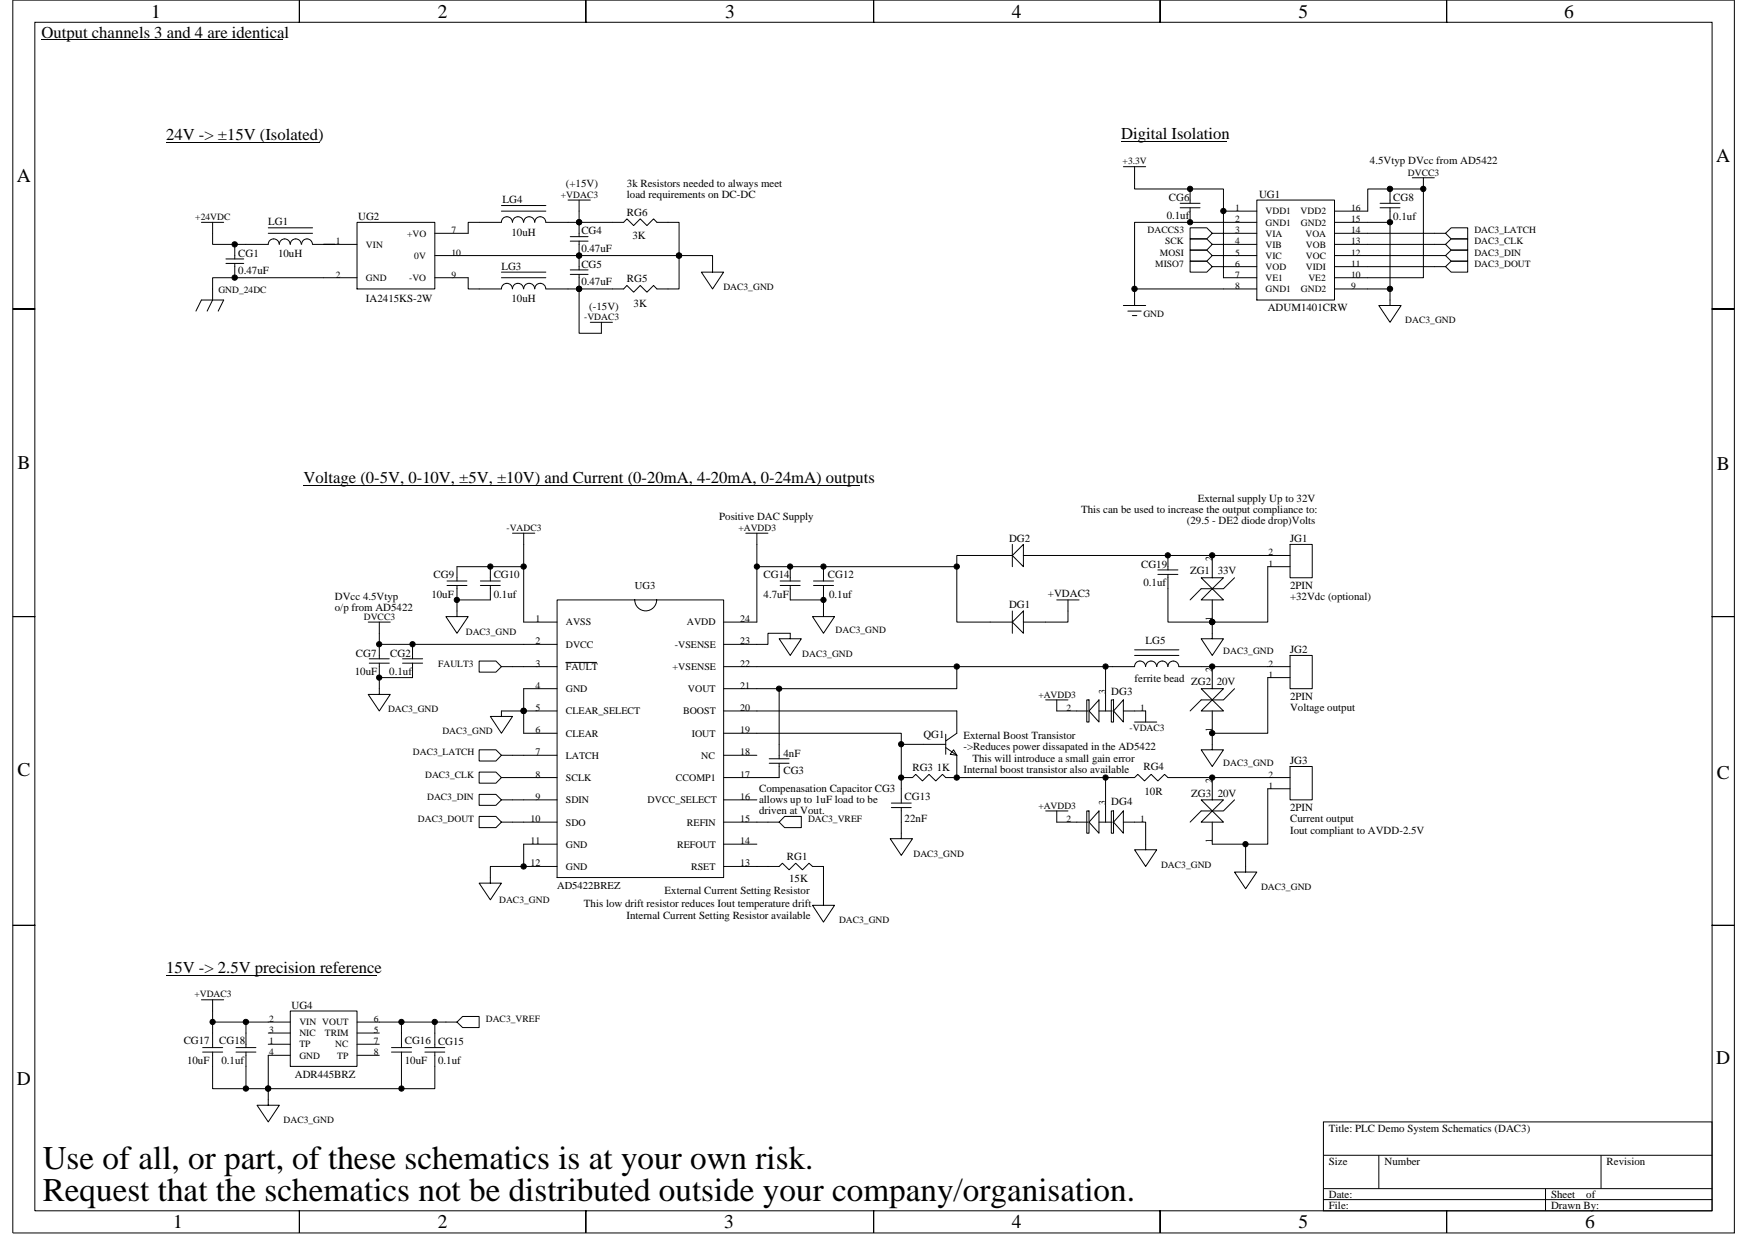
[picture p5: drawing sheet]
<svg xmlns="http://www.w3.org/2000/svg" width="297mm" height="210mm" viewBox="0 0 297 210" stroke-linecap="round" stroke-linejoin="round" font-family="sans-serif">
<g fill="none" stroke="#000" stroke-width=".17">
<path d="M2.2 0h292.7v209.6h-292.7zM5.9 3.8h45v-3.8v3.8h48.7v-3.8v3.8h48.9v-3.8v3.8h48.7v-3.8v3.8h48.8v-3.8v3.8h45.1v48.7h3.8h-3.8v52.3h3.8h-3.8v52.5h3.8h-3.8v48.6h-45.1v3.7v-3.7h-48.8v3.7v-3.7h-48.7v3.7v-3.7h-48.9v3.7v-3.7h-48.7v3.7v-3.7h-45v-48.6h-3.7h3.7v-52.5h-3.7h3.7v-52.3h-3.7h3.7zM7.1 6.8h41M28.2 24.2h26.1M34.2 37.8h3.8M36.1 37.8v3.8h3.8M45.6 39.7h7.5M45.6 38.7h7.5M60.7 37.8h13.2v11.3h-13.2zM85.3 34.9h7.5M85.3 35.9h7.5M89 37.8a.94 .94 0 0 0-.9-.9 .94 .94 0 0 0-1 .9 .93 .93 0 0 0-.9-.9 .93 .93 0 0 0-.9 .9h-5.7v1.9h-5.7"/>
<path d="M89 37.8a.93 .93 0 0 1 1-.9 .93 .93 0 0 1 .9 .9 .94 .94 0 0 1 .9-.9 .94 .94 0 0 1 1 .9h13.2l.6-.6 1.1 1.2 1.2-1.2 1.1 1.2 1.1-1.2 .6 .6h3.8v5.7M96.6 34h3.8M98.5 34v3.8M98.5 37.8v2.4M98.5 37.8h.1M190.6 24h18M191 28.3h3.8M192.9 28.3v3.8h9.5M200.7 35.3h3.3M200.7 34.6h3.3M202.4 32.1h.1M202.4 32.1h5.6v3.8"/>
<path d="M202.4 32.1v2.5M202.4 35.3v2.5M206.1 39.7l-.9-1h-2.9v1.9h2.9l.9-.9h1.9M208 35.9h5.7M208 39.7h5.7M208 39.7h.1M208 35.9v11.3h5.7M213.7 37.8h-20.8v11.3M213.7 34h13.2v17h-13.2zM226.9 39.7h18.9l.9 .9h2.9v-1.9h-2.9l-.9 1M234.7 35.3h3.3M234.7 34.6h3.3"/>
<path d="M236.3 37.8v11.3M236.3 32.1v2.5M236.3 35.3v2.5M236.3 32.1h-3.7v3.8h-5.7M236.3 32.1h.1M236.3 37.8h-9.4M236.3 32.1h5.7M240.1 30.2h3.8M242 30.2v1.9M242 32.1v15.1h-15.1M242 32.1h.1M33.3 52.9l.9-1.9h3.8l-.9 1.9"/>
<path d="M38.4 44h3M38.4 44.8h3M39.9 41.6v2.4M39.9 44.8v2.4M39.9 47.2h.1M51.2 41.5a.94 .94 0 0 0-.9-.9 .94 .94 0 0 0-1 .9 .93 .93 0 0 0-.9-.9 .93 .93 0 0 0-.9 .9 .93 .93 0 0 0-1-.9 .93 .93 0 0 0-.9 .9l-5.7 .1M51.3 41.5a.92 .92 0 0 1 .9-.9 .92 .92 0 0 1 .9 .9l7.6 .1M60.7 47.2h-24.6v3.8l-.9 1.9M73.9 47.2h5.7v1.9h5.7M73.9 43.5h24.6M85.3 46.3h7.5M85.3 47.2h7.5"/>
<path d="M89 49.1a.94 .94 0 0 0-.9-.9 .94 .94 0 0 0-1 .9 .93 .93 0 0 0-.9-.9 .93 .93 0 0 0-.9 .9M92.8 49.1a.94 .94 0 0 0-1-.9 .94 .94 0 0 0-.9 .9 .93 .93 0 0 0-.9-.9 .93 .93 0 0 0-1 .9M97 41h3M97 46.7h3M97 40.2h3M97 45.9h3M98.5 43.5h.1M98.5 49.1v7.6h3.8v-1.9M98.5 43.5h17M98.5 41v4.9M98.5 46.7v2.4M98.5 49.1h.1"/>
<path d="M100.4 54.8h3.7M115.5 43.5h5.7v2.8h-2l2 2.8 1.8-2.8h-1.8M115.5 43.5h.1M115.5 43.5v5.6h-3.8l-.6-.6-1.1 1.2-1.1-1.2-1.2 1.2-1.1-1.2-.6 .6h-13.2M191 51.9h3.8M191.8 52.9h2.2M192.5 53.7h.8M192.9 49.1h20.8M192.9 49.1v2.8M206.1 41.6l-.9-1h-2.9v1.9h2.9l.9-.9h1.9M206.1 43.5l-.9-1h-2.9v1.9h2.9l.9-.9h1.9M206.1 45.3l-.9-.9h-2.9v1.9h2.9l.9-1h1.9"/>
<path d="M208 41.6h5.7M208 43.5h5.7M208 45.3h5.7M208 41.6h.1M208 43.5h.1M208 45.3h.1M226.9 49.1h9.4v2.8h-1.9l1.9 2.9 1.9-2.9h-1.9M226.9 41.6h18.9l.9 .9h2.9v-1.9h-2.9l-.9 1M226.9 43.5h18.9l.9 .9h2.9v-1.9h-2.9l-.9 1M226.9 45.3h18.9l.9 1h2.9v-1.9h-2.9l-.9 .9M51.6 82.5h94.6M76 99.5h3.4"/>
<path d="M76 98.8h3.4M77.7 98.8v-2.4h11.3v9.4h5.7M77.7 99.5v2.5M81.7 99.5h3.4M81.7 98.8h3.4M83.4 99.5v2.5h-5.7v2.8h-1.9l1.9 2.9 1.9-2.9h-1.9M83.4 96.4v2.4M87.1 90.7h3.8M89 90.7v5.7M126.8 90.7h3.8M128.7 90.7v1.9M128.7 96.4h5.7"/>
<path d="M128.7 92.6v13.2h-5.7M132.6 99.5h3.5M132.6 98.8h3.5M134.4 96.4h5.6M134.4 99.5v2.5h5.6v2.8h-1.8l1.8 2.9 1.9-2.9h-1.9M134.4 96.4v2.4M138.3 99.5h3.4M138.3 98.8h3.4M140 96.4v2.4M140 99.5v2.5M140 96.4h22.7M162.7 96.4v9.4h9.4"/>
<path d="M172.1 94.4l1.9-1.8v3.8zM172.1 94.4h-9.4v2M172.1 92.6v3.8M196.9 97.7h3.4M196.9 96.9h3.4M198.6 94.4h20.7M198.6 94.4h.1M198.6 94.4h-24.6M198.6 94.4v2.5M204.2 98.2h3.8l-1.9 1.9zM206.1 94.4h.1M206.1 94.4v3.8"/>
<path d="M209.9 98.2l-1.9 1.9h-3.8l-1.8 1.9M219.3 92.6h3.8v5.6h-3.8zM219.3 96.4h-3.7v9.4h-17v-8.1M62.6 105.8h3.8M62.8 112.8h3.4M62.8 112h3.4M64.5 105.8v3.8h5.6M64.5 109.6v2.4M64.5 112.8v2.4M68.4 112.8h3.5M68.4 112h3.5M70.1 112.8v2.4h-5.6v2.9h-1.9l1.9 2.8 1.9-2.8h-1.9"/>
<path d="M70.1 109.6v2.4M70.1 109.6h24.6M85.3 113.3l-1-.9h-2.8v1.9h2.8l1-1h9.4M94.7 117.1h-5.7v7.6h5.7M94.7 102h28.3v47.2h-28.3zM96.2 112.6h5.2M107.9 102a1.86 1.86 0 0 0 1.9 1.9 1.86 1.86 0 0 0 1.9-1.9M123 113.3h39.7M123 117.1h9.5M132.5 117.1v11.9M134.4 108.6h1.8l-1.8 2.8-1.9-2.8h1.9v-.9h-3.8v1.9h-7.6M162.7 113.3v3.8h-30.2"/>
<path d="M162.7 113.3h25.3v7.6M172.1 105.8l1.9-1.9v3.8zM172.1 103.9v3.8M177.8 119h3.8M179.7 119v1.9h5.3M179.7 102h3.8M181.6 102v3.8h-7.6M184.8 119h.4v3.8h-.4zM186.9 119v3.8l-1.7-1.9zM189 119h.3v3.8h-.3zM191 119v3.8l-1.7-1.9zM192.9 113.3a.93 .93 0 0 1 .9-.9 .93 .93 0 0 1 1 .9"/>
<path d="M192.9 110.5h7.5M192.9 111.4h7.5M192.9 113.3h-4.9M194.8 113.3a.93 .93 0 0 1 .9-.9 .93 .93 0 0 1 1 .9M196.7 113.3a.93 .93 0 0 1 .9-.9 .93 .93 0 0 1 1 .9M198.6 113.3a.92 .92 0 0 1 .9-.9 .92 .92 0 0 1 .9 .9M200.4 113.3h18.9M204.2 117.1h3.8l-1.9 1.9zM206.1 100.1l1.9 1.9h-3.8zM206.1 105.8v2.8h-1.9l1.9 2.8 1.9-2.8h-1.9M206.1 113.3h.1M206.1 105.8h.1"/>
<path d="M206.1 102v3.8M206.1 113.3v3.8M209.9 117.1l-1.9 1.9h-3.8l-1.8 1.9M219.3 111.4h3.8v5.7h-3.8zM219.3 115.2h-3.7v9.5h-9.5M89 120.9h5.7M89 120.9h-3.7v.9h-1.9l1.9 2.9 1.8-2.9h-1.8M89 120.9h.1M94.7 128.4h-9.4l-1 1h-2.8v-1.9h2.8l1 .9M94.7 132.2h-9.4l-1 1h-2.8v-1.9h2.8l1 .9M94.7 136h-9.4l-1 .9h-2.8v-1.8h2.8l1 .9M94.7 139.8h-9.4l-1 .9h-2.8v-1.9h2.8l1 1"/>
<path d="M123 139.8h9.5l.9 .9h2.8v-1.9h-2.8l-.9 1M123 124.7h30.2v1.9h7.6M123 120.9h39.7v3.8l-1.9 1.3M123 128.4h5.7M123 136h5.7M130.8 129.8h3.4M130.8 129h3.4M132.5 129.8v2.4h-9.5M151.6 137.3h3.3M151.6 136.5h3.3M153.2 132.2h1.9l.6-.5 1.1 1.1 1.2-1.1 1.1 1.1 1.1-1.1 .6 .5h1.9M153.2 137.3v5.3h-1.8l1.8 2.8 1.9-2.8h-1.9"/>
<path d="M153.2 126.6v9.9M153.2 132.2h.1M160.8 127.1l1.9 1.3M160.8 124.8v3.4M162.1 127.5l.6 .9-1.1-.2zM162.7 128.4v3.8M162.7 132.2h25.3M177.8 137.9h3.8M179.7 137.9v1.9h5.3M184.8 137.9h.4v3.8h-.4zM186.9 137.9v3.8l-1.7-1.9zM186.9 120.9h2.2"/>
<path d="M186.9 139.8h2.2M189 137.9h.3v3.8h-.3zM191 137.9v3.8l-1.7-1.9zM191 139.8h3.8v4.7h-1.9l1.9 2.8 1.9-2.8h-1.9M191 120.9h3.8v1.9M192.9 122.8h3.8M204.2 136h3.8l-1.9 1.9zM204.2 120.9l1.9-1.9 1.9 1.9zM206.1 137.9l1.9 1.9h-3.8zM206.1 124.7v2.8h-1.9l1.9 2.8 1.9-2.8h-1.9M206.1 132.2h.1M206.1 139.8v3.7h5.7"/>
<path d="M206.1 120.9v3.8M206.1 132.2v3.8M209.9 136l-1.9 1.9h-3.8l-1.8 1.9M219.3 130.3h3.8v5.7h-3.8zM219.3 132.2h-20.7l-.6-.5-1.1 1.1-1.2-1.1-1.1 1.1-1.1-1.1-.6 .5h-4.9v7.6M219.3 134.1h-3.7v9.4h-3.8M89 147.3h5.7M89 147.3h-5.6v2.9h-1.9l1.9 2.8 1.9-2.8h-1.9M94.7 143.5h-5.7v3.8M123 147.3h9.5l.5-.5 1.2 1.1 1.1-1.1 1.1 1.1 1.2-1.1 .6 .5h1.8v6.6h-1.8l1.8 2.9 1.9-2.9h-1.9M123 143.5h5.7M211.8 143.5v4.8h-1.9l1.9 2.8 1.9-2.8h-1.9"/>
<path d="M28.2 165.8h35.8M34.2 170h3.8M34.5 178.9h3.4M34.5 178.1h3.4M36.1 173.8h13.3M36.1 178.9v6.2h5.7M36.1 170v8.1M40.1 178.9h3.4M40.1 178.1h3.4M41.8 173.8v4.3M41.8 178.9v6.2M45.6 175.6h3.8"/>
<path d="M45.6 177.5h3.8M49.4 171.9h11.3v9.4h-11.3zM49.4 179.4h-3.8v5.7h22.7M60.7 175.6h3.8M60.7 179.4h3.8M60.7 177.5h3.8M66.6 178.9h3.4M66.6 178.1h3.4M68.3 173.8v4.3M68.3 178.9v6.2M72.2 178.9h3.4M72.2 178.1h3.4"/>
<path d="M73.9 173.8h3.8l1 .9h2.8v-1.9h-2.8l-1 1M73.9 178.9v6.2h-5.6M73.9 173.8v4.3M73.9 173.8h-13.2M41.8 185.1h3.8M45.6 185.1v2.8h-1.9l1.9 2.9 1.9-2.9h-1.9M45.6 185.1h.1M225 190.8h66.1v15.1h-66.1zM225 196.4h66.1M234.4 196.4v5.7M272.2 196.4v5.7M225 204h66.1"/>
<path d="M225 202.1h66.1M262.8 202.1v3.8"/>
</g>
<g fill="#000" stroke="#000" stroke-width=".17">
<circle cx="98.5" cy="37.8" r=".45"/>
<circle cx="202.3" cy="32.1" r=".45"/>
<circle cx="202.3" cy="37.8" r=".45"/>
<circle cx="208" cy="35.9" r=".45"/>
<circle cx="236.3" cy="32.1" r=".46"/>
<circle cx="236.3" cy="37.8" r=".45"/>
<circle cx="242" cy="32.1" r=".45"/>
<circle cx="39.9" cy="47.2" r=".45"/>
<circle cx="39.9" cy="41.5" r=".45"/>
<circle cx="98.5" cy="49.1" r=".45"/>
<circle cx="98.5" cy="43.5" r=".45"/>
<circle cx="115.5" cy="43.5" r=".45"/>
<circle cx="192.9" cy="49.1" r=".46"/>
<circle cx="236.3" cy="49.1" r=".46"/>
<circle cx="83.4" cy="96.3" r=".45"/>
<circle cx="89" cy="96.3" r=".45"/>
<circle cx="128.7" cy="96.3" r=".45"/>
<circle cx="134.3" cy="96.3" r=".45"/>
<circle cx="140" cy="96.3" r=".45"/>
<circle cx="162.7" cy="96.3" r=".45"/>
<circle cx="198.6" cy="94.4" r=".45"/>
<circle cx="206.1" cy="94.4" r=".45"/>
<circle cx="64.5" cy="115.2" r=".45"/>
<circle cx="64.5" cy="109.5" r=".45"/>
<circle cx="70.1" cy="109.5" r=".45"/>
<circle cx="77.7" cy="102" r=".45"/>
<circle cx="132.5" cy="117.1" r=".45"/>
<circle cx="140" cy="102" r=".45"/>
<circle cx="162.7" cy="113.3" r=".45"/>
<circle cx="188" cy="113.3" r=".45"/>
<circle cx="206.1" cy="105.8" r=".46"/>
<circle cx="206.1" cy="113.3" r=".45"/>
<circle cx="89" cy="120.9" r=".46"/>
<circle cx="153.2" cy="132.2" r=".45"/>
<circle cx="153.2" cy="126.5" r=".45"/>
<circle cx="162.7" cy="132.2" r=".45"/>
<circle cx="188" cy="132.2" r=".45"/>
<circle cx="206.1" cy="132.2" r=".45"/>
<circle cx="206.1" cy="124.6" r=".45"/>
<circle cx="89" cy="147.3" r=".45"/>
<circle cx="211.8" cy="143.5" r=".45"/>
<circle cx="36.1" cy="173.8" r=".45"/>
<circle cx="41.8" cy="173.8" r=".45"/>
<circle cx="68.3" cy="173.8" r=".45"/>
<circle cx="73.9" cy="173.8" r=".45"/>
<circle cx="41.8" cy="185.1" r=".45"/>
<circle cx="45.6" cy="185.1" r=".45"/>
<circle cx="68.3" cy="185.1" r=".45"/>
</g>
<g font-size="5.6">
<text x="7.3" y="198.7">Use of all, or part, of these schematics is at your own risk.</text>
<text x="7.3" y="204.2">Request that the schematics not be distributed outside your company/organisation.</text>
</g>
<g font-size="3.3">
<text x="25.7" y="3">1</text>
<text x="74.4" y="3">2</text>
<text x="123.3" y="3">3</text>
<text x="172.1" y="3">4</text>
<text x="220.8" y="3">5</text>
<text x="265.9" y="3">6</text>
<text x="291.8" y="27.6">A</text>
<text x="2.9" y="31">A</text>
<text x="3" y="79.7">B</text>
<text x="291.9" y="79.9">B</text>
<text x="3" y="132">C</text>
<text x="291.9" y="132.4">C</text>
<text x="2.9" y="184.5">D</text>
<text x="291.8" y="180.9">D</text>
<text x="29.5" y="208.9">1</text>
<text x="74.4" y="208.9">2</text>
<text x="123.1" y="208.9">3</text>
<text x="172.1" y="208.9">4</text>
<text x="220.8" y="208.9">5</text>
<text x="269.5" y="208.9">6</text>
</g>
<g font-size="2.8">
<text x="7.1" y="6.4">Output channels 3 and 4 are identical</text>
<text x="28.2" y="23.8">24V -&gt; ±15V (Isolated)</text>
<text x="190.6" y="23.6">Digital Isolation</text>
<text x="51.6" y="82.2">Voltage (0-5V, 0-10V, ±5V, ±10V) and Current (0-20mA, 4-20mA, 0-24mA) outputs</text>
<text x="28.2" y="165.5">15V -&gt; 2.5V precision reference</text>
</g>
<g font-size="1.9">
<text x="232.9" y="28">4.5Vtyp DVcc from AD5422</text>
<text x="85.4" y="34.6">LG4</text>
<text x="96.2" y="31.7">(+15V)</text>
<text x="106.6" y="31.8">3k Resistors needed to always meet</text>
<text x="106.6" y="33.7">load requirements on DC-DC</text>
<text x="198.8" y="34.2">CG6</text>
<text x="214.1" y="33.6">UG1</text>
<text x="236.9" y="34.2">CG8</text>
<text x="45.6" y="38.2">LG1</text>
<text x="60.9" y="37.4">UG2</text>
<text x="87" y="40">10uH</text>
<text x="98.8" y="39.9">CG4</text>
<text x="106.6" y="36.7">RG6</text>
<text x="107.5" y="40.6">3K</text>
<text x="198.4" y="37.2">0.1uf</text>
<text x="236.9" y="37.4">0.1uf</text>
<text x="40.5" y="43.6">CG1</text>
<text x="40.5" y="46.7">0.47uF</text>
<text x="47.3" y="43.6">10uH</text>
<text x="85.3" y="45.9">LG3</text>
<text x="98.8" y="42.9">0.47uF</text>
<text x="98.8" y="45.6">CG5</text>
<text x="106.6" y="48">RG5</text>
<text x="62.2" y="51.4">IA2415KS-2W</text>
<text x="87" y="51.4">10uH</text>
<text x="98.8" y="48.5">0.47uF</text>
<text x="100.2" y="52.7">(-15V)</text>
<text x="107.7" y="52.2">3K</text>
<text x="215.6" y="52.9">ADUM1401CRW</text>
<text x="122.3" y="88.4">Positive DAC Supply</text>
<text x="183.8" y="87.3">This can be used to increase the output compliance to:</text>
<text x="201.8" y="89.2">(29.5 - DE2 diode drop)Volts</text>
<text x="203.7" y="85.4">External supply Up to 32V</text>
<text x="171.6" y="92.2">DG2</text>
<text x="219.3" y="92.2">JG1</text>
<text x="73.3" y="101.6">10uF</text>
<text x="73.7" y="98.2">CG9</text>
<text x="83.9" y="98.2">CG10</text>
<text x="83.9" y="101.6">0.1uf</text>
<text x="129.8" y="98.2">CG14</text>
<text x="129.8" y="101.6">4.7uF</text>
<text x="140.8" y="98.2">CG12</text>
<text x="141" y="101.6">0.1uf</text>
<text x="178.2" y="101.5">+VDAC3</text>
<text x="194" y="96.5">CG19</text>
<text x="194.4" y="99.7">0.1uf</text>
<text x="202.3" y="97.7">ZG1</text>
<text x="207" y="97.7">33V</text>
<text x="219.3" y="100.1">2PIN</text>
<text x="56.9" y="102">DVcc 4.5Vtyp</text>
<text x="56.9" y="103.9">o/p from AD5422</text>
<text x="171.6" y="103.3">DG1</text>
<text x="219.3" y="102">+32Vdc (optional)</text>
<text x="60.5" y="111.6">CG7</text>
<text x="66.4" y="111.6">CG2</text>
<text x="194.8" y="109.6">LG5</text>
<text x="219.3" y="111.1">JG2</text>
<text x="60.3" y="114.8">10uF</text>
<text x="66.2" y="114.8">0.1uf</text>
<text x="189" y="118.2">DG3</text>
<text x="192.9" y="116">ferrite bead</text>
<text x="202.5" y="116.5">ZG2 20V</text>
<text x="219.3" y="119">2PIN</text>
<text x="157" y="125.4">QG1</text>
<text x="163.8" y="125.6">External Boost Transistor</text>
<text x="219.3" y="120.9">Voltage output</text>
<text x="133.2" y="131.7">CG3</text>
<text x="133.2" y="128.6">4nF</text>
<text x="155.1" y="131.1">RG3 1K</text>
<text x="163.8" y="127.5">-&gt;Reduces power dissapated in the AD5422</text>
<text x="163.8" y="131.4">Internal boost transistor also available</text>
<text x="165.3" y="129.6">This will introduce a small gain error</text>
<text x="194.4" y="130.9">RG4</text>
<text x="219.3" y="129.9">JG3</text>
<text x="129.1" y="134.7">Compenasation Capacitor CG3</text>
<text x="129.1" y="136.5">allows up to 1uF load to be</text>
<text x="153.8" y="136">CG13</text>
<text x="189" y="136.9">DG4</text>
<text x="194.6" y="135.2">10R</text>
<text x="202.5" y="135.4">ZG3 20V</text>
<text x="219.3" y="137.9">2PIN</text>
<text x="129.1" y="138.5">driven at Vout.</text>
<text x="153.8" y="139.8">22nF</text>
<text x="219.3" y="141.8">Iout compliant to AVDD-2.5V</text>
<text x="219.3" y="139.8">Current output</text>
<text x="133.8" y="146.2">RG1</text>
<text x="134.2" y="150">15K</text>
<text x="99.3" y="154.1">This low drift resistor reduces Iout temperature drift</text>
<text x="113" y="152.1">External Current Setting Resistor</text>
<text x="106.5" y="156.2">Internal Current Setting Resistor available</text>
<text x="49.6" y="171.5">UG4</text>
<text x="31.2" y="177.5">CG17</text>
<text x="37.3" y="177.5">CG18</text>
<text x="68.8" y="177.5">CG16 CG15</text>
<text x="31.8" y="180.9">10uF</text>
<text x="37.7" y="180.9">0.1uf</text>
<text x="50.1" y="183.2">ADR445BRZ</text>
<text x="68.8" y="180.9">10uF</text>
<text x="74.5" y="180.9">0.1uf</text>
<text x="226" y="192.4">Title: PLC Demo System Schematics (DAC3)</text>
<text x="226" y="203.7">Date:</text>
<text x="226" y="198.1">Size</text>
<text x="235.4" y="198.1">Number</text>
<text x="263.7" y="203.7">Sheet</text>
<text x="269.7" y="203.7">of</text>
<text x="273.2" y="198.1">Revision</text>
<text x="226" y="205.6">File:</text>
<text x="263.7" y="205.6">Drawn By:</text>
</g>
<g font-size="1.8">
<text x="107.9" y="100.1">UG3</text>
<text x="94.7" y="151.1">AD5422BREZ</text>
</g>
<g font-size="1.7">
<text x="91" y="105.8">1</text>
<text x="96.2" y="106.3">AVSS</text>
<text x="116.8" y="106.3">AVDD</text>
<text x="125.9" y="105.8">24</text>
<text x="91" y="109.6">2</text>
<text x="91" y="113.3">3</text>
<text x="96.2" y="110.1">DVCC</text>
<text x="96.2" y="113.9">FAULT</text>
<text x="114.4" y="113.9">+VSENSE</text>
<text x="114.7" y="110.1">-VSENSE</text>
<text x="125.9" y="113.3">22</text>
<text x="125.9" y="109.6">23</text>
<text x="91" y="117.1">4</text>
<text x="96.2" y="117.7">GND</text>
<text x="117" y="117.7">VOUT</text>
<text x="125.9" y="117.1">21</text>
<text x="91" y="120.9">5</text>
<text x="91" y="124.7">6</text>
<text x="96.2" y="121.5">CLEAR_SELECT</text>
<text x="96.2" y="125.2">CLEAR</text>
<text x="116.1" y="121.5">BOOST</text>
<text x="117.6" y="125.2">IOUT</text>
<text x="125.9" y="124.7">19</text>
<text x="125.9" y="120.9">20</text>
<text x="91" y="128.4">7</text>
<text x="96.2" y="129">LATCH</text>
<text x="119.2" y="129">NC</text>
<text x="125.9" y="128.4">18</text>
<text x="91" y="132.2">8</text>
<text x="91" y="136">9</text>
<text x="96.2" y="132.8">SCLK</text>
<text x="96.2" y="136.6">SDIN</text>
<text x="110.1" y="136.6">DVCC_SELECT</text>
<text x="114.9" y="132.8">CCOMP1</text>
<text x="125.9" y="136">16</text>
<text x="125.9" y="132.2">17</text>
<text x="90.2" y="139.8">10</text>
<text x="90.2" y="143.5">11</text>
<text x="96.2" y="140.4">SDO</text>
<text x="116.8" y="140.4">REFIN</text>
<text x="125.9" y="143.5">14</text>
<text x="125.9" y="139.8">15</text>
<text x="90.2" y="147.3">12</text>
<text x="96.2" y="144.1">GND</text>
<text x="96.2" y="147.9">GND</text>
<text x="115.1" y="144.1">REFOUT</text>
<text x="117.5" y="147.9">RSET</text>
<text x="125.9" y="147.3">13</text>
</g>
<g font-size="1.6">
<text x="190.9" y="28">+3.3V</text>
<text x="239.4" y="29.8">DVCC3</text>
<text x="95.4" y="33.6">+VDAC3</text>
<text x="210" y="35.9">1</text>
<text x="229.7" y="35.9">16</text>
<text x="33.2" y="37.4">+24VDC</text>
<text x="57.1" y="41.6">1</text>
<text x="69.2" y="40.2">+VO</text>
<text x="76.7" y="39.7">7</text>
<text x="195.1" y="39.7">DACCS3</text>
<text x="198.1" y="41.5">SCK</text>
<text x="210" y="37.8">2</text>
<text x="210" y="39.7">3</text>
<text x="210" y="41.5">4</text>
<text x="215.2" y="36.4">VDD1</text>
<text x="215.2" y="38.4">GND1</text>
<text x="215.2" y="40.2">VIA</text>
<text x="221.1" y="36.4">VDD2</text>
<text x="221.2" y="38.4">GND2</text>
<text x="222" y="40.2">VOA</text>
<text x="229.7" y="41.5">13</text>
<text x="229.7" y="39.7">14</text>
<text x="229.7" y="37.8">15</text>
<text x="250.7" y="39.7">DAC3_LATCH</text>
<text x="250.7" y="41.5">DAC3_CLK</text>
<text x="57.1" y="47.2">2</text>
<text x="62.2" y="42.1">VIN</text>
<text x="62.2" y="47.8">GND</text>
<text x="69.6" y="47.8">-VO</text>
<text x="70.4" y="44">0V</text>
<text x="76.7" y="43.5">10</text>
<text x="76.7" y="47.2">9</text>
<text x="196.4" y="45.3">MISO7</text>
<text x="197.2" y="43.5">MOSI</text>
<text x="210" y="43.5">5</text>
<text x="210" y="45.3">6</text>
<text x="210" y="47.2">7</text>
<text x="215.2" y="42.1">VIB</text>
<text x="215.2" y="44">VIC</text>
<text x="215.2" y="45.9">VOD</text>
<text x="215.2" y="47.8">VE1</text>
<text x="222" y="45.9">VIDI</text>
<text x="222" y="44">VOC</text>
<text x="222" y="42.1">VOB</text>
<text x="222.5" y="47.8">VE2</text>
<text x="229.7" y="47.2">10</text>
<text x="229.7" y="45.3">11</text>
<text x="229.7" y="43.5">12</text>
<text x="250.7" y="43.5">DAC3_DIN</text>
<text x="250.7" y="45.3">DAC3_DOUT</text>
<text x="37.1" y="49.9">GND_24DC</text>
<text x="123" y="49.3">DAC3_GND</text>
<text x="194.4" y="53.8">GND</text>
<text x="210" y="49.1">8</text>
<text x="215.2" y="49.7">GND1</text>
<text x="221.2" y="49.7">GND2</text>
<text x="229.7" y="49.1">9</text>
<text x="99.3" y="54.4">-VDAC3</text>
<text x="238.9" y="55">DAC3_GND</text>
<text x="86.1" y="90.3">-VADC3</text>
<text x="125.6" y="90.3">+AVDD3</text>
<text x="206.1" y="95.4" transform="rotate(-90 206.1 95.4)">2</text>
<text x="215.7" y="94.4">2</text>
<text x="215.7" y="96.4">1</text>
<text x="61.9" y="105.4">DVCC3</text>
<text x="142.1" y="107.7">DAC3_GND</text>
<text x="206.1" y="105.6" transform="rotate(-90 206.1 105.6)">1</text>
<text x="74.5" y="113.3">FAULT3</text>
<text x="79.2" y="108">DAC3_GND</text>
<text x="136.4" y="111.6">DAC3_GND</text>
<text x="208" y="111.3">DAC3_GND</text>
<text x="215.7" y="113.3">2</text>
<text x="176.5" y="118.6">+AVDD3</text>
<text x="188" y="118.1" transform="rotate(-90 188 118.1)">3</text>
<text x="206.1" y="114.3" transform="rotate(-90 206.1 114.3)">2</text>
<text x="215.7" y="115.2">1</text>
<text x="66" y="121.1">DAC3_GND</text>
<text x="75.2" y="124.8">DAC3_GND</text>
<text x="181.3" y="120.9">2</text>
<text x="192.1" y="124.3">-VDAC3</text>
<text x="193.8" y="120.9">1</text>
<text x="206.1" y="124.5" transform="rotate(-90 206.1 124.5)">1</text>
<text x="70.2" y="128.4">DAC3_LATCH</text>
<text x="208" y="130.3">DAC3_GND</text>
<text x="72.3" y="132.2">DAC3_CLK</text>
<text x="72.6" y="136">DAC3_DIN</text>
<text x="176.5" y="137.5">+AVDD3</text>
<text x="188" y="136.9" transform="rotate(-90 188 136.9)">3</text>
<text x="206.1" y="133.2" transform="rotate(-90 206.1 133.2)">2</text>
<text x="215.7" y="134.1">1</text>
<text x="215.7" y="132.2">2</text>
<text x="71.1" y="139.8">DAC3_DOUT</text>
<text x="137.4" y="139.8">DAC3_VREF</text>
<text x="181.3" y="139.8">2</text>
<text x="193.8" y="139.8">1</text>
<text x="206.1" y="143.4" transform="rotate(-90 206.1 143.4)">1</text>
<text x="155.3" y="145.8">DAC3_GND</text>
<text x="197.4" y="147.5">DAC3_GND</text>
<text x="84.9" y="153.5">DAC3_GND</text>
<text x="214.4" y="151.3">DAC3_GND</text>
<text x="142.7" y="156.9">DAC3_GND</text>
<text x="33.1" y="169.6">+VDAC3</text>
<text x="45.7" y="173.8">2</text>
<text x="63.5" y="173.8">6</text>
<text x="82.6" y="173.8">DAC3_VREF</text>
<text x="45.7" y="175.6">3</text>
<text x="45.7" y="179.4">4</text>
<text x="45.7" y="177.5">1</text>
<text x="50.9" y="174.3">VIN VOUT</text>
<text x="50.9" y="176.2">NIC</text>
<text x="50.9" y="180">GND</text>
<text x="50.9" y="178.1">TP</text>
<text x="55.2" y="176.2">TRIM</text>
<text x="57" y="178.1">NC</text>
<text x="57.3" y="180">TP</text>
<text x="63.5" y="175.6">5</text>
<text x="63.5" y="179.4">8</text>
<text x="63.5" y="177.5">7</text>
<text x="48.2" y="190.9">DAC3_GND</text>
</g>
</svg>
